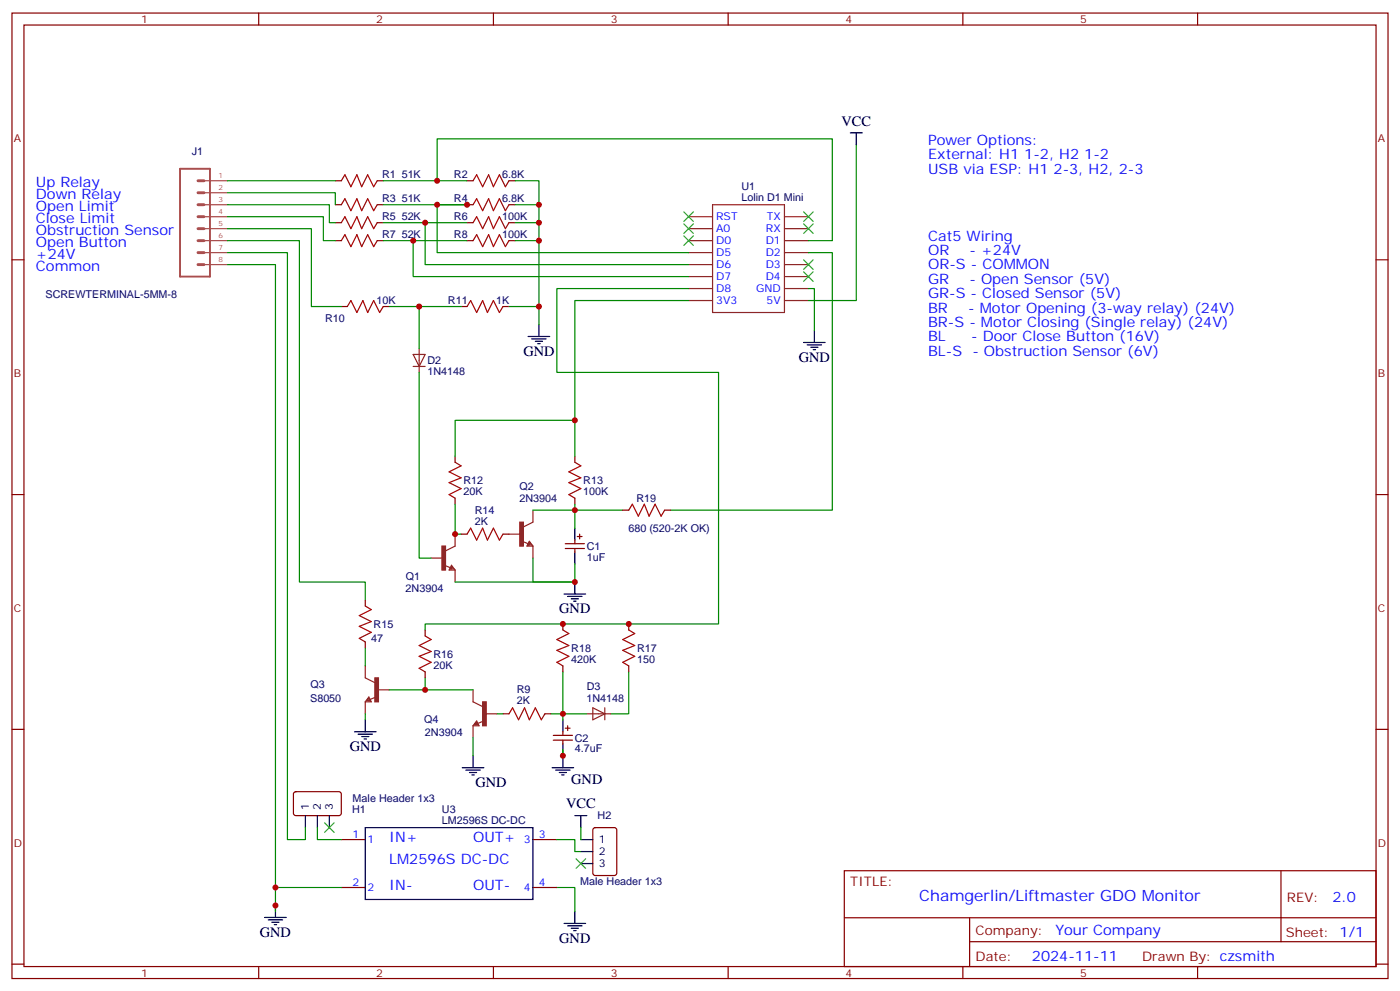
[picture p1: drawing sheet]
<svg xmlns="http://www.w3.org/2000/svg" width="412mm" height="292mm" viewBox="0 0 412 292" stroke-linecap="round" stroke-linejoin="round" font-family="sans-serif">
<g fill="none" stroke="#870000" stroke-width=".35">
<path d="M3.5 3.8h405.4v284.4h-405.4zM7.1 7.4h398.2v277.3h-398.2zM76.2 3.8v3.6M145.3 3.8v3.6M214.5 3.8v3.6M283.6 3.8v3.6M352.8 3.8v3.6M98.8 53.2h1.7M111.1 53.2h1.8M137.6 53.2h1.7M149.9 53.2h1.8M3.5 76.5h3.6"/>
<path d="M98.8 60.3h1.7M98.8 65.6h1.7M98.8 70.9h1.7M111.1 60.3h1.8M111.1 65.6h1.8M111.1 70.9h1.8M137.6 60.3h1.7M137.6 65.6h1.7M137.6 70.9h1.7M149.9 60.3h1.8M149.9 65.6h1.8M149.9 70.9h1.8"/>
<path d="M405.3 76.5h3.6M100.5 90.3h1.8M112.9 90.3h1.8M135.8 90.3h1.8M148.2 90.3h1.7M134.1 134.4v1.7M169.3 134.4v1.7M3.5 145.7h3.6M134.1 146.7v1.8M135.8 157.3h1.8M148.2 157.3h1.7M169.3 146.7v1.8"/>
<path d="M169.3 159.1v1M170 158h1.4M170.7 157.3v1.4M183.4 150.2h1.8M195.8 150.2h1.8M405.3 145.7h3.6M107.6 176.7v1.8M166.5 160.1h5.7M166.5 161.5h5.7M169.3 161.5v1.1M107.6 189.1v1.7M125.2 185.5v1.8"/>
<path d="M125.2 197.9v1.7M165.8 183.8v1.7M165.8 196.1v1.8M185.2 183.8v1.7M185.2 196.1v1.8M3.5 214.8h3.6M148.2 210.2h1.7M160.5 210.2h1.8M163 216.6h5.6M163 218h5.6M165.8 215.5v1.1M165.8 218v1"/>
<path d="M166.5 214.5h1.4M167.2 213.7v1.5M405.3 214.8h3.6M86.7 233.4l.4-.2h13l.4 .7v5.9l-.7 .4-12.9-.1-.5-.6v-5.6zM100.5 247.3h7.1M157 247.3h7M174.9 243.9l.4-.2h5.7l.6 .5 .1 12.9-.5 .7h-5.9l-.6-.4-.1-13zM248.7 256.4h156.6v28.3h-156.6zM377.3 256.5v20.8M100.5 261.4h7.1M157 261.4h7M248.7 270.3h156.5"/>
<path d="M285.6 277.3h119.6M285.6 270.3v14.1M3.5 284h3.6M76.2 284.7v3.5M145.3 284.7v3.5M214.5 284.7v3.5M283.6 284.7v3.5M352.8 284.7v3.5M405.3 284h3.6"/>
</g>
<g fill="none" stroke="#8c2424" stroke-width=".35">
<path d="M202.8 70.9h7.1M202.8 67.3h7.1M202.8 63.8h7.1M202.8 77.9h7.1M202.8 74.4h7.1M209.9 60.3h21.2v31.7h-21.2zM231.1 70.9h7M231.1 67.3h7M231.1 63.8h7M231.1 77.9h7M231.1 74.4h7M202.8 88.5h7.1"/>
<path d="M202.8 85h7.1M202.8 81.5h7.1M231.1 88.5h7M231.1 85h7M231.1 81.5h7M121.7 104.4h3.5l-1.7 3.5zM121.7 107.9h3.5M123.5 102.6v7.1M134.1 157.3v3.5l-2.9 1.4M149.9 157.3h3.6M153.8 159.4l1.8 .7M155.9 159.4l1.1 1.4h-1.8z"/>
<path d="M155.9 159.8l.7 .7h-1zM157 150.2v3.6l-2.8 1.4M127 164.4h3.5M130.9 166.5l1.7 .7M133 166.5l1.1 1.4h-1.8zM133 166.8l.7 .7h-1.1zM133 167.2v.3M134.1 167.9v3.5M155.9 160.1v.4M157 160.8v3.6M107.6 196.1v3.5l2.8 1.4M107.6 206.7v3.5"/>
<path d="M108.7 205.3l.7 1.4h-1.8zM108.7 205.6l.3 .7h-1.1zM108.7 206v.3M110.8 205.3l-1.8 .7M111.1 203.2h3.6M139.3 203.2v3.5l2.9 1.4M139.3 213.7v3.6M140.4 212.3l.7 1.4h-1.8zM140.4 212.7l.4 .7h-1.1zM140.4 213v.4M142.5 212.3l-1.7 .7M142.9 210.2h3.5"/>
<path d="M172.9 210.2h7M174.6 208.5l3.6 1.7-3.6 1.8zM178.2 208.5v3.5"/>
</g>
<g fill="none" stroke="#000" stroke-width=".35">
<path d="M250.5 39.1h3.5M252.2 39.1v3.6M155.6 99.1h6.3M156.6 99.8h4.3M158.7 95.6v3.5M239.9 97.3v3.6M157.7 100.5h2.1M158.4 101.2h.7M236.7 100.9h6.4M237.8 101.6h4.2M238.8 102.3h2.1M239.5 103h.7"/>
<path d="M169.3 155.5v3.6M166.2 174.9h6.3M167.2 175.6h4.2M168.3 176.4h2.1M169 177.1h.7M169.3 162.6v3.5M169.3 171.4v3.5M104.4 215.5h6.4M105.5 216.2h4.2M106.5 216.9h2.2M107.2 217.6h.7M107.6 212v3.5"/>
<path d="M165.8 212v3.5M165.8 219v7.1M136.2 226.1h6.3M137.2 226.8h4.3M138.3 227.5h2.1M139 228.2h.7M139.3 222.6v3.5M162.6 226.1h6.4M163.7 226.8h4.2M164.7 227.5h2.2M165.5 228.2h.7M90 240.2v3.5"/>
<path d="M93.5 240.2v3.5M97 240.2v3.5M107.6 243.7h49.4v21.2h-49.4zM169.3 240.2h3.6M171.1 240.2v3.5M171.1 254.3h3.5M171.1 247.3h3.5M171.1 250.8h3.5M78 270.2h6.3M79 270.9h4.3M80.1 271.6h2.1M80.8 272.3h.7"/>
<path d="M81.1 266.7v3.5M166.2 272h6.3M167.2 272.7h4.2M168.3 273.4h2.1M169 274.1h.7M169.3 268.4v3.6"/>
</g>
<g fill="none" stroke="#008700" stroke-width=".35">
<path d="M67 56.8h31.8v3.5M67 53.2h31.8M112.9 53.2h24.7M128.8 53.2v-12.3h116.4v30h-7.1M151.7 53.2h7v42.4M252.2 42.7v45.8h-14.1M67 60.3h30v5.3h1.8M67 63.8h28.2v7.1h3.6M67 77.9h14.1v183.5h19.4M67 67.3h24.7v23h8.8M67 70.9h21.2v100.5h19.4v5.3M67 74.4h17.7v172.9h5.3v-3.6"/>
<path d="M112.9 60.3h24.7M112.9 65.6h24.7M112.9 70.9h24.7M121.7 70.9v10.6h81.1M125.2 65.6v12.3h77.6M128.8 60.3v14.1h74M151.7 65.6h7M151.7 70.9h7M151.7 60.3h7M238.1 74.4h7.1v75.8h-47.6M114.7 90.3h21.1M123.5 90.3v12.3"/>
<path d="M149.9 90.3h8.8M202.8 85h-38.8v24.7h47.7v74.1h-86.5v1.7M202.8 88.5h-33.5v35.3M238.1 85h1.8v12.3M123.5 109.7v54.7h3.5M134.1 134.4v-10.6h35.2v10.6M134.1 148.5v8.8h1.7M169.3 148.5v1.7h-12.3M183.4 150.2h-14.1v5.3M134.1 171.4h35.2M157 164.4v7h12.3M169.3 166.1v5.3"/>
<path d="M107.6 190.8v5.3M125.2 199.6v3.6M165.8 197.9v12.3h-3.5M185.2 197.9v12.3h-5.3M107.6 210.2v1.8M114.7 203.2h24.6M139.3 217.3v5.3M146.4 210.2h1.8M172.9 210.2h-7.1v1.8M165.8 220.8v1.8M93.5 243.7v3.6h7M164 247.3h5.3v3.5h1.8"/>
<path d="M171.1 243.7v3.6M81.1 261.4v7M164 261.4h5.3v7"/>
</g>
<g fill="none" stroke="#a10000" stroke-width=".35">
<path d="M100.5 53.2l1.1-1.7 1.8 3.5 1.7-3.5 1.4 3.5 1.8-3.5 1.8 3.5 1-1.8M139.3 53.2l1.1-1.7 1.8 3.5 1.7-3.5 1.4 3.5 1.8-3.5 1.8 3.5 1-1.8M100.5 70.9l1.1-1.8 1.8 3.5 1.7-3.5 1.4 3.5 1.8-3.5 1.8 3.5 1-1.7M100.5 60.3l1.1-1.8 1.8 3.6 1.7-3.6 1.4 3.6 1.8-3.6 1.8 3.6 1-1.8M100.5 65.6l1.1-1.8 1.8 3.5 1.7-3.5 1.4 3.5 1.8-3.5 1.8 3.5 1-1.7M139.3 60.3l1.1-1.8 1.8 3.6 1.7-3.6 1.4 3.6 1.8-3.6 1.8 3.6 1-1.8M139.3 65.6l1.1-1.8 1.8 3.5 1.7-3.5 1.4 3.5 1.8-3.5 1.8 3.5 1-1.7M139.3 70.9l1.1-1.8 1.8 3.5 1.7-3.5 1.4 3.5 1.8-3.5 1.8 3.5 1-1.7M102.3 90.3l1.1-1.8 1.7 3.5 1.8-3.5 1.4 3.5 1.8-3.5 1.7 3.5 1.1-1.7M137.6 90.3l1-1.8 1.8 3.5 1.8-3.5 1.4 3.5 1.7-3.5 1.8 3.5 1.1-1.7M134.1 136.1l1.7 1.1-3.5 1.8 3.5 1.7-3.5 1.4 3.5 1.8-3.5 1.8 1.8 1M169.3 136.1l1.8 1.1-3.5 1.8 3.5 1.7-3.5 1.4 3.5 1.8-3.5 1.8 1.7 1"/>
<path d="M137.6 157.3l1-1.8 1.8 3.6 1.8-3.6 1.4 3.6 1.7-3.6 1.8 3.6 1.1-1.8M185.2 150.2l1.1-1.7 1.7 3.5 1.8-3.5 1.4 3.5 1.8-3.5 1.7 3.5 1.1-1.8M107.6 178.5l1.8 1-3.6 1.8 3.6 1.8-3.6 1.4 3.6 1.7-3.6 1.8 1.8 1.1M125.2 187.3l1.8 1-3.5 1.8 3.5 1.8-3.5 1.4 3.5 1.8-3.5 1.7 1.7 1.1M165.8 185.5l1.8 1.1-3.6 1.7 3.6 1.8-3.6 1.4 3.6 1.8-3.6 1.8 1.8 1M185.2 185.5l1.8 1.1-3.6 1.7 3.6 1.8-3.6 1.4 3.6 1.8-3.6 1.8 1.8 1M149.9 210.2l1.1-1.7 1.8 3.5 1.7-3.5 1.4 3.5 1.8-3.5 1.8 3.5 1-1.8"/>
</g>
<g fill="none" stroke="#3c3" stroke-width=".35">
<path d="M201.4 62.4l2.9 2.8M201.4 65.9l2.9 2.9M201.4 69.5l2.9 2.8M204.3 62.4l-2.9 2.8M204.3 65.9l-2.9 2.9M204.3 69.5l-2.9 2.8M236.7 76.5l2.8 2.8M236.7 65.9l2.8 2.9M236.7 62.4l2.8 2.8M239.5 76.5l-2.8 2.8M239.5 65.9l-2.8 2.9M239.5 62.4l-2.8 2.8"/>
<path d="M236.7 80l2.8 2.9M239.5 80l-2.8 2.9M95.6 242.3l2.8 2.8M98.4 242.3l-2.8 2.8M169.7 252.9l2.8 2.8M172.5 252.9l-2.8 2.8"/>
</g>
<path d="M53 49.7h8.8v31.8h-8.8z" fill="none" stroke="#a64a4a" stroke-width=".56"/>
<path d="M58.3 56.8h1.8M58.3 53.2h1.8M58.3 70.9h1.8M58.3 74.4h1.8M58.3 77.9h1.8M58.3 63.8h1.8M58.3 67.3h1.8M58.3 60.3h1.8" fill="none" stroke="#a64a4a" stroke-width=".85"/>
<path d="M60.1 56.8h6.9M60.1 53.2h6.9M60.1 77.9h6.9M60.1 74.4h6.9M60.1 70.9h6.9M60.1 67.3h6.9M60.1 63.8h6.9M60.1 60.3h6.9" fill="none" stroke="#a64a4a" stroke-width=".35"/>
<g fill="#8c2424" stroke="#8c2424" stroke-width=".35">
<path d="M130.2 160.8h1v7.1h-1z"/>
<path d="M153.1 153.8h1.1v7h-1.1z"/>
<path d="M110.4 199.6h1.1v7.1h-1.1z"/>
<path d="M142.2 206.7h1v7h-1z"/>
</g>
<g fill="#c00">
<circle cx="158.8" cy="60.3" r=".88"/>
<circle cx="158.8" cy="65.6" r=".88"/>
<circle cx="158.8" cy="70.9" r=".88"/>
<circle cx="158.8" cy="90.3" r=".88"/>
<circle cx="169.3" cy="171.4" r=".88"/>
<circle cx="121.7" cy="70.9" r=".88"/>
<circle cx="125.2" cy="65.6" r=".88"/>
<circle cx="128.8" cy="60.3" r=".88"/>
<circle cx="169.3" cy="150.2" r=".88"/>
<circle cx="128.8" cy="53.2" r=".88"/>
<circle cx="169.3" cy="123.8" r=".88"/>
<circle cx="123.5" cy="90.3" r=".88"/>
<circle cx="125.2" cy="203.2" r=".88"/>
<circle cx="81.1" cy="261.4" r=".88"/>
<circle cx="81.1" cy="266.7" r=".88"/>
<circle cx="165.8" cy="183.8" r=".88"/>
<circle cx="185.2" cy="183.8" r=".88"/>
<circle cx="165.8" cy="222.6" r=".88"/>
<circle cx="134.1" cy="157.3" r=".88"/>
<circle cx="165.8" cy="210.2" r=".88"/>
<circle cx="137.6" cy="60.3" r=".88"/>
</g>
<text font-size="4.6" fill="#00f" x="270.8" y="265.5">Chamgerlin/Liftmaster GDO Monitor</text>
<g font-size="4.2">
<text x="247.9" y="37">VCC</text>
<text x="154.2" y="104.7">GND</text>
<text x="235.3" y="106.5">GND</text>
<text x="164.7" y="180.6">GND</text>
<text x="103" y="221.2">GND</text>
<text x="140.1" y="231.7">GND</text>
<text x="168.3" y="231">GND</text>
<text x="166.7" y="238.1">VCC</text>
<text x="76.6" y="275.8">GND</text>
<text x="164.7" y="277.6">GND</text>
</g>
<g font-size="4.2" fill="#00f">
<text x="273.4" y="42.7">Power Options:</text>
<text x="273.4" y="46.9">External: H1 1-2, H2 1-2</text>
<text x="273.4" y="51.1">USB via ESP: H1 2-3, H2, 2-3</text>
<text x="10.6" y="55">Up Relay</text>
<text x="10.6" y="58.5">Down Relay</text>
<text x="10.6" y="62.1">Open Limit</text>
<text x="10.6" y="65.6">Close Limit</text>
<text x="10.6" y="69.1">Obstruction Sensor</text>
<text x="273.4" y="70.9">Cat5 Wiring</text>
<text x="10.6" y="72.6">Open Button</text>
<text x="10.6" y="76.2">+24V</text>
<text x="273.4" y="75.1">OR</text>
<text x="285.6" y="75.1">- +24V</text>
<text x="10.6" y="79.7">Common</text>
<text x="273.4" y="79.3">OR-S - COMMON</text>
<text x="273.4" y="83.6">GR</text>
<text x="285.6" y="83.6">- Open Sensor (5V)</text>
<text x="273.4" y="87.8">GR-S - Closed Sensor (5V)</text>
<text x="273.4" y="92">BR</text>
<text x="285.2" y="92">- Motor Opening (3-way relay) (24V)</text>
<text x="273.4" y="96.3">BR-S - Motor Closing (Single relay) (24V)</text>
<text x="273.4" y="100.5">BL</text>
<text x="286.1" y="100.5">- Door Close Button (16V)</text>
<text x="273.4" y="104.7">BL-S</text>
<text x="286.4" y="104.7">- Obstruction Sensor (6V)</text>
<text x="114.7" y="248">IN+</text>
<text x="139.3" y="248">OUT+</text>
<text x="114.7" y="254.3">LM2596S DC-DC</text>
<text x="114.7" y="262.2">IN-</text>
<text x="139.3" y="262.2">OUT-</text>
<text x="392.5" y="265.7">2.0</text>
<text x="310.9" y="275.3">Your Company</text>
<text x="304" y="283.1">2024-11-11</text>
</g>
<g font-size="3.9" fill="#800">
<text x="250.5" y="261">TITLE:</text>
<text x="379.1" y="265.7">REV:</text>
<text x="287.4" y="275.2">Company:</text>
<text x="378.7" y="275.8">Sheet: 1/1</text>
<text x="287.4" y="282.9">Date:</text>
<text x="336.4" y="283">Drawn By: czsmith</text>
</g>
<g font-size="3.2" fill="#800">
<text x="41.6" y="6.8">1</text>
<text x="110.8" y="6.8">2</text>
<text x="179.9" y="6.8">3</text>
<text x="249.1" y="6.8">4</text>
<text x="318.2" y="6.8">5</text>
<text x="4.1" y="41.9">A</text>
<text x="405.9" y="41.9">A</text>
<text x="4.1" y="111.1">B</text>
<text x="405.9" y="111.1">B</text>
<text x="4.1" y="180.2">C</text>
<text x="405.9" y="180.2">C</text>
<text x="4.1" y="249.4">D</text>
<text x="405.9" y="249.4">D</text>
<text x="41.6" y="287.7">1</text>
<text x="110.8" y="287.7">2</text>
<text x="179.9" y="287.7">3</text>
<text x="249.1" y="287.7">4</text>
<text x="318.2" y="287.7">5</text>
</g>
<g font-size="3.2" fill="#000080">
<text x="56.5" y="45.6">J1</text>
<text x="112.6" y="52.5">R1</text>
<text x="118.3" y="52.5">51K</text>
<text x="133.7" y="52.5">R2</text>
<text x="147.9" y="52.5">6.8K</text>
<text x="112.6" y="59.6">R3</text>
<text x="118.3" y="59.6">51K</text>
<text x="133.7" y="59.6">R4</text>
<text x="147.9" y="59.6">6.8K</text>
<text x="218.4" y="59.2">Lolin D1 Mini</text>
<text x="218.4" y="56">U1</text>
<text x="112.6" y="64.9">R5</text>
<text x="118.3" y="64.9">52K</text>
<text x="133.7" y="64.9">R6</text>
<text x="147.9" y="64.9">100K</text>
<text x="112.6" y="70.2">R7</text>
<text x="118.3" y="70.2">52K</text>
<text x="133.7" y="70.2">R8</text>
<text x="147.9" y="70.2">100K</text>
<text x="13.4" y="87.9">SCREWTERMINAL-5MM-8</text>
<text x="110.9" y="89.6">10K</text>
<text x="132" y="89.6">R11</text>
<text x="146.2" y="89.6">1K</text>
<text x="95.8" y="94.9">R10</text>
<text x="125.9" y="107.3">D2</text>
<text x="125.9" y="110.5">1N4148</text>
<text x="136.5" y="142.5">R12</text>
<text x="171.8" y="142.5">R13</text>
<text x="136.5" y="145.7">20K</text>
<text x="153" y="147.8">2N3904</text>
<text x="153" y="144.3">Q2</text>
<text x="171.8" y="145.7">100K</text>
<text x="187.5" y="147.8">R19</text>
<text x="139.9" y="154.5">2K</text>
<text x="139.9" y="151.3">R14</text>
<text x="172.9" y="161.9">C1</text>
<text x="185.1" y="156.6">680 (520-2K OK)</text>
<text x="172.9" y="165.1">1uF</text>
<text x="119.5" y="170.8">Q1</text>
<text x="119.5" y="174.3">2N3904</text>
<text x="110.1" y="184.9">R15</text>
<text x="109.4" y="189.1">47</text>
<text x="168.3" y="191.9">R18</text>
<text x="187.7" y="191.9">R17</text>
<text x="127.7" y="196.9">20K</text>
<text x="127.7" y="193.7">R16</text>
<text x="168.3" y="195.1">420K</text>
<text x="187.7" y="195.1">150</text>
<text x="91.4" y="202.5">Q3</text>
<text x="172.9" y="203.2">D3</text>
<text x="91.4" y="206.7">S8050</text>
<text x="152.2" y="207.4">2K</text>
<text x="152.2" y="204.2">R9</text>
<text x="172.7" y="206.8">1N4148</text>
<text x="125" y="213.1">Q4</text>
<text x="125.2" y="216.7">2N3904</text>
<text x="169.3" y="221.6">4.7uF</text>
<text x="169.3" y="218.4">C2</text>
<text x="103.7" y="239.5">H1</text>
<text x="103.9" y="236.1">Male Header 1x3</text>
<text x="130.2" y="239.4">U3</text>
<text x="130.2" y="242.5">LM2596S DC-DC</text>
<text x="176" y="241.3">H2</text>
<text x="170.9" y="260.7">Male Header 1x3</text>
</g>
<g font-size="3.2" fill="#00f">
<text x="211" y="64.9">RST</text>
<text x="225.9" y="64.9">TX</text>
<text x="211" y="71.9">D0</text>
<text x="211" y="68.4">A0</text>
<text x="225.6" y="71.9">D1</text>
<text x="225.6" y="68.4">RX</text>
<text x="211" y="75.5">D5</text>
<text x="225.6" y="75.5">D2</text>
<text x="211" y="82.5">D7</text>
<text x="211" y="79">D6</text>
<text x="225.6" y="82.5">D4</text>
<text x="225.6" y="79">D3</text>
<text x="211" y="89.6">3V3</text>
<text x="211" y="86">D8</text>
<text x="222.7" y="86">GND</text>
<text x="225.8" y="89.6">5V</text>
<text x="103.8" y="246.9">1</text>
<text x="108.3" y="248.3">1</text>
<text x="154.3" y="248.3">3</text>
<text x="158.7" y="246.9">3</text>
<text x="103.8" y="261">2</text>
<text x="108.3" y="262.4">2</text>
<text x="154.3" y="262.4">4</text>
<text x="158.7" y="261">4</text>
</g>
<g font-size="3.2">
<text x="91" y="238.4" transform="rotate(-90 91 238.4)">1</text>
<text x="94.5" y="238.4" transform="rotate(-90 94.5 238.4)">2</text>
<text x="98.1" y="238.4" transform="rotate(-90 98.1 238.4)">3</text>
<text x="176.4" y="248.3">1</text>
<text x="176.4" y="251.8">2</text>
<text x="176.4" y="255.4">3</text>
</g>
<g font-size="2.1" fill="#a54b4b">
<text x="64.4" y="52.5">1</text>
<text x="64.4" y="59.6">3</text>
<text x="64.4" y="56.1">2</text>
<text x="64.4" y="63.1">4</text>
<text x="64.4" y="70.2">6</text>
<text x="64.4" y="66.7">5</text>
<text x="64.4" y="77.2">8</text>
<text x="64.4" y="73.7">7</text>
</g>
</svg>
